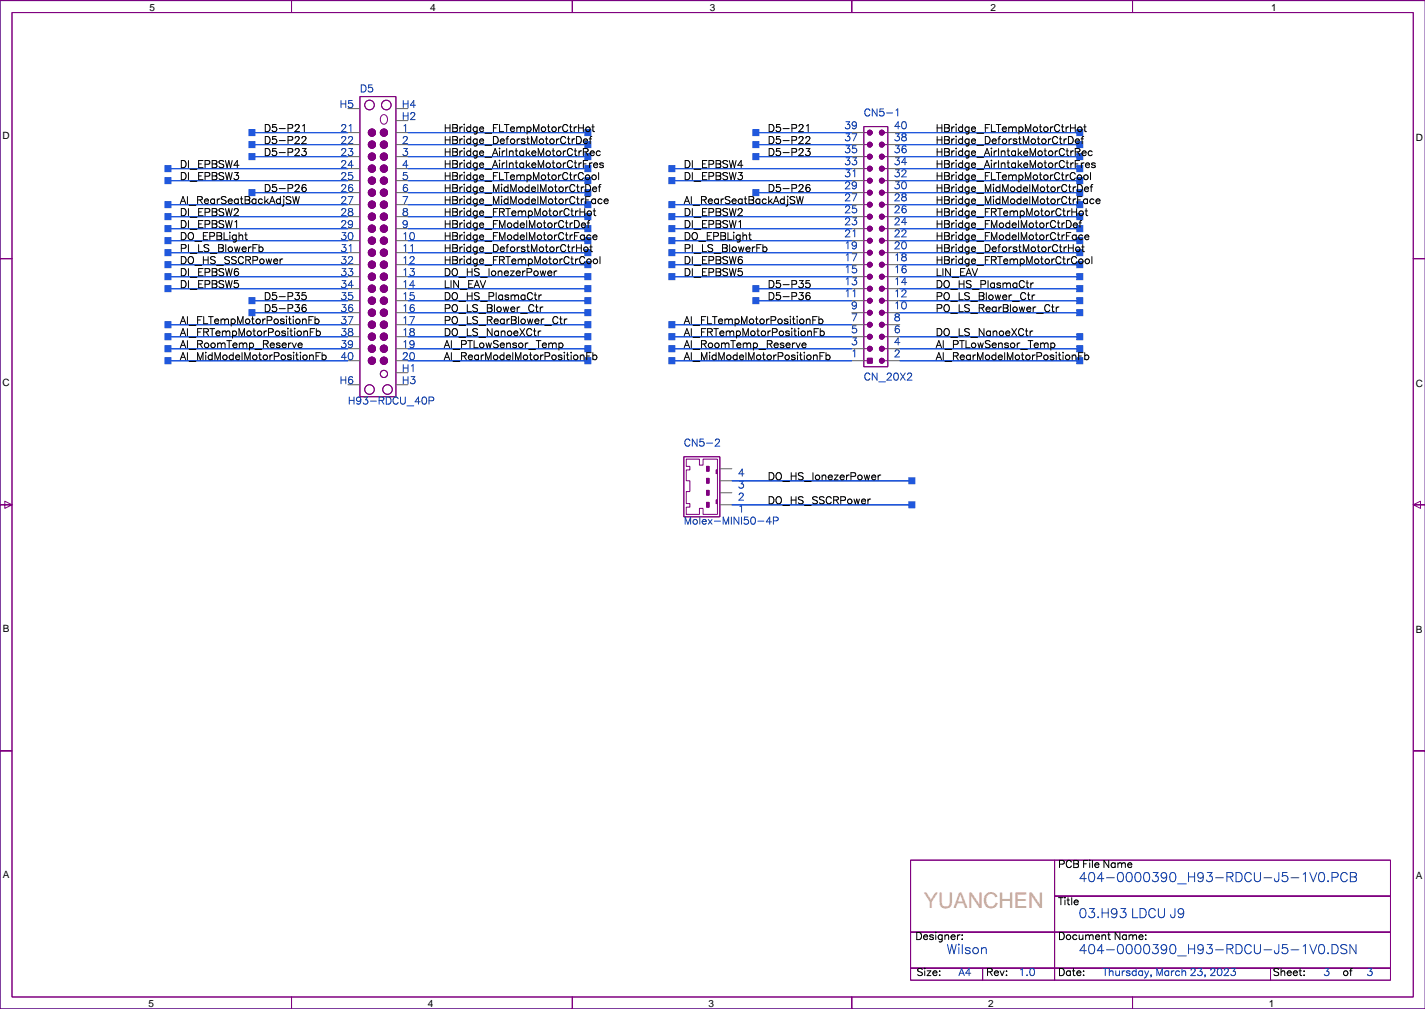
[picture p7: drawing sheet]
<svg xmlns="http://www.w3.org/2000/svg" width="302mm" height="213mm" viewBox="0 0 302 213" stroke-linecap="round" stroke-linejoin="round" font-family="sans-serif">
<path d="M301.7 .1h-301.7v213.3h301.7" fill="none" stroke="#000080" stroke-width=".21"/>
<g fill="none" stroke="#800080" stroke-width=".21">
<path d="M2.5 2.7h296.6v208.2h-296.6zM301.7 .1h-62v2.6v-2.6h-59.4v2.6v-2.6h-59.2v2.6v-2.6h-59.4v2.6v-2.6h-61.7v54.6h2.5h-2.5v52.1h2.5l-1.5 .7v-1.5l1.5 .8h-2.5v52h2.5h-2.5v54.6h61.7v-2.5v2.5h59.4v-2.5v2.5h59.2v-2.5v2.5h59.4v-2.5v2.5h62M76.2 20.4h7.6v63.5h-7.6zM80.8 24.5a.8 .8 0 0 1 1 0 .8 .8 0 0 1 .2 .9 .78 .78 0 0 1-.9 .9 .78 .78 0 0 1-.6-1zM182.8 26.8h5.1v50.8h-5.1zM182.8 28.1h.8M182.8 30.6h.8M182.8 33.1h.8M182.8 35.7h.8M182.8 38.2h.8M187.2 28.1h.7M187.2 30.6h.7"/>
<path d="M187.2 33.1h.7M187.2 35.7h.7M187.2 38.2h.7M182.8 40.8h.8M182.8 43.3h.8M182.8 45.8h.8M182.8 48.4h.8M182.8 50.9h.8M182.8 58.5h.8M182.8 56h.8M182.8 53.4h.8M187.2 40.8h.7"/>
<path d="M187.2 43.3h.7M187.2 45.8h.7M187.2 48.4h.7M187.2 50.9h.7M187.2 58.5h.7M187.2 56h.7M187.2 53.4h.7M301.7 54.7h-2.6h2.6M182.8 76.3h.8M182.8 73.8h.8M182.8 71.2h.8M182.8 68.7h.8"/>
<path d="M182.8 66.1h.8M182.8 63.6h.8M182.8 61.1h.8M183.6 75.8h1v1h-1zM187.2 76.3h.7M187.2 73.8h.7M187.2 71.2h.7M187.2 68.7h.7M187.2 66.1h.7M187.2 63.6h.7M187.2 61.1h.7M144.7 96.6h7.7v12.7h-7.7z"/>
<path d="M145.3 97.1h2.7v1.3h.8v-1.3h3.1v11.7h-3.1v-1.3h-.8v1.3h-2.7v-1.5h.7v-.8h-.7v-2.5h.7v-2.3h-.7v-2.3h.7v-.8h-.7zM149.6 98.6h.5v1.1h-.5zM151.6 99.4h.3v.8h-.3zM149.6 101.2h.5v1h-.5zM149.6 103.7h.5v1h-.5zM149.6 106.3h.5v1h-.5zM151.6 105.8h.3v.7h-.3zM299.1 106.8l1.6-.8v1.5l-1.6-.7h2.6zM301.7 158.8h-2.6h2.6M192.7 181.9h30.5v15.3h-30.5zM192.7 197.2h30.5v7.6h-30.5zM223.2 189.6h71.1v7.6h-71.1z"/>
<path d="M223.2 197.2h71.1v7.6h-71.1zM223.2 181.9h71.1v7.7h-71.1zM192.7 204.8h15.3v2.5h-15.3zM208 204.8h15.2v2.5h-15.2zM223.2 204.8h45.7v2.5h-45.7zM268.9 204.8h25.4v2.5h-25.4z"/>
<circle cx="78.2" cy="22.2" r="1.02"/>
<circle cx="78.7" cy="28.1" r=".76"/>
<circle cx="78.7" cy="35.7" r=".76"/>
<circle cx="78.7" cy="38.2" r=".76"/>
<circle cx="78.7" cy="33.1" r=".76"/>
<circle cx="78.7" cy="30.6" r=".76"/>
<circle cx="81.3" cy="28.1" r=".76"/>
<circle cx="81.3" cy="35.7" r=".76"/>
<circle cx="81.3" cy="38.2" r=".76"/>
<circle cx="81.3" cy="33.1" r=".76"/>
<circle cx="81.3" cy="30.6" r=".76"/>
<circle cx="81.8" cy="22.2" r="1.02"/>
<circle cx="184.1" cy="30.6" r=".51"/>
<circle cx="184.1" cy="38.2" r=".51"/>
<circle cx="184.1" cy="35.7" r=".51"/>
<circle cx="184.1" cy="33.1" r=".51"/>
<circle cx="184.1" cy="28.1" r=".51"/>
<circle cx="186.6" cy="30.6" r=".51"/>
<circle cx="186.6" cy="38.2" r=".51"/>
<circle cx="186.6" cy="35.7" r=".51"/>
<circle cx="186.6" cy="33.1" r=".51"/>
<circle cx="186.6" cy="28.1" r=".51"/>
<circle cx="78.7" cy="40.7" r=".76"/>
<circle cx="78.7" cy="48.4" r=".76"/>
<circle cx="78.7" cy="43.3" r=".76"/>
<circle cx="78.7" cy="50.9" r=".76"/>
<circle cx="78.7" cy="56" r=".76"/>
<circle cx="78.7" cy="58.5" r=".76"/>
<circle cx="78.7" cy="53.4" r=".76"/>
<circle cx="78.7" cy="45.8" r=".76"/>
<circle cx="81.3" cy="40.7" r=".76"/>
<circle cx="81.3" cy="43.3" r=".76"/>
<circle cx="81.3" cy="50.9" r=".76"/>
<circle cx="81.3" cy="48.4" r=".76"/>
<circle cx="81.3" cy="56" r=".76"/>
<circle cx="81.3" cy="45.8" r=".76"/>
<circle cx="81.3" cy="53.4" r=".76"/>
<circle cx="81.3" cy="58.5" r=".76"/>
<circle cx="184.1" cy="58.5" r=".51"/>
<circle cx="184.1" cy="50.9" r=".51"/>
<circle cx="184.1" cy="43.3" r=".51"/>
<circle cx="184.1" cy="48.4" r=".51"/>
<circle cx="184.1" cy="40.7" r=".51"/>
<circle cx="184.1" cy="56" r=".51"/>
<circle cx="184.1" cy="53.4" r=".51"/>
<circle cx="184.1" cy="45.8" r=".51"/>
<circle cx="186.6" cy="58.5" r=".51"/>
<circle cx="186.6" cy="50.9" r=".51"/>
<circle cx="186.6" cy="43.3" r=".51"/>
<circle cx="186.6" cy="48.4" r=".51"/>
<circle cx="186.6" cy="56" r=".51"/>
<circle cx="186.6" cy="40.7" r=".51"/>
<circle cx="186.6" cy="53.4" r=".51"/>
<circle cx="186.6" cy="45.8" r=".51"/>
<circle cx="78.7" cy="76.3" r=".76"/>
<circle cx="78.7" cy="68.7" r=".76"/>
<circle cx="78.7" cy="71.2" r=".76"/>
<circle cx="78.7" cy="63.6" r=".76"/>
<circle cx="78.7" cy="73.8" r=".76"/>
<circle cx="78.7" cy="66.1" r=".76"/>
<circle cx="78.7" cy="61.1" r=".76"/>
<circle cx="81.3" cy="76.3" r=".76"/>
<circle cx="81.3" cy="68.7" r=".76"/>
<circle cx="81.3" cy="63.6" r=".76"/>
<circle cx="81.3" cy="71.2" r=".76"/>
<circle cx="81.3" cy="79.1" r=".76"/>
<circle cx="81.3" cy="73.8" r=".76"/>
<circle cx="81.3" cy="61.1" r=".76"/>
<circle cx="81.3" cy="66.1" r=".76"/>
<circle cx="184.1" cy="71.2" r=".51"/>
<circle cx="184.1" cy="73.8" r=".51"/>
<circle cx="184.1" cy="66.1" r=".51"/>
<circle cx="184.1" cy="68.7" r=".51"/>
<circle cx="184.1" cy="61.1" r=".51"/>
<circle cx="184.1" cy="63.6" r=".51"/>
<circle cx="186.6" cy="71.2" r=".51"/>
<circle cx="186.6" cy="66.1" r=".51"/>
<circle cx="186.6" cy="73.8" r=".51"/>
<circle cx="186.6" cy="61.1" r=".51"/>
<circle cx="186.6" cy="68.7" r=".51"/>
<circle cx="186.6" cy="76.3" r=".51"/>
<circle cx="186.6" cy="63.6" r=".51"/>
<circle cx="78.2" cy="82.4" r="1.02"/>
<circle cx="82" cy="82.4" r="1.02"/>
</g>
<g fill="#800080" stroke="#800080" stroke-width=".21">
<path d="M183.6 75.8h1v1h-1z" fill-rule="evenodd"/>
<path d="M149.6 98.6h.5v1.1h-.5z" fill-rule="evenodd"/>
<path d="M149.6 101.2h.5v1h-.5z" fill-rule="evenodd"/>
<path d="M149.6 103.7h.5v1h-.5z" fill-rule="evenodd"/>
<path d="M149.6 106.3h.5v1h-.5z" fill-rule="evenodd"/>
<circle cx="186.6" cy="28.1" r=".51"/>
<circle cx="184.1" cy="28.1" r=".51"/>
<circle cx="186.6" cy="48.4" r=".51"/>
<circle cx="186.6" cy="40.7" r=".51"/>
<circle cx="186.6" cy="30.6" r=".51"/>
<circle cx="186.6" cy="33.1" r=".51"/>
<circle cx="186.6" cy="35.7" r=".51"/>
<circle cx="186.6" cy="45.8" r=".51"/>
<circle cx="186.6" cy="50.9" r=".51"/>
<circle cx="186.6" cy="43.3" r=".51"/>
<circle cx="186.6" cy="38.2" r=".51"/>
<circle cx="184.1" cy="48.4" r=".51"/>
<circle cx="184.1" cy="40.7" r=".51"/>
<circle cx="184.1" cy="30.6" r=".51"/>
<circle cx="184.1" cy="33.1" r=".51"/>
<circle cx="184.1" cy="35.7" r=".51"/>
<circle cx="184.1" cy="45.8" r=".51"/>
<circle cx="184.1" cy="50.9" r=".51"/>
<circle cx="184.1" cy="43.3" r=".51"/>
<circle cx="184.1" cy="38.2" r=".51"/>
<circle cx="186.6" cy="76.3" r=".51"/>
<circle cx="186.6" cy="61.1" r=".51"/>
<circle cx="186.6" cy="68.7" r=".51"/>
<circle cx="186.6" cy="58.5" r=".51"/>
<circle cx="186.6" cy="71.2" r=".51"/>
<circle cx="186.6" cy="66.1" r=".51"/>
<circle cx="186.6" cy="63.6" r=".51"/>
<circle cx="186.6" cy="53.4" r=".51"/>
<circle cx="186.6" cy="73.8" r=".51"/>
<circle cx="186.6" cy="56" r=".51"/>
<circle cx="184.1" cy="61.1" r=".51"/>
<circle cx="184.1" cy="68.7" r=".51"/>
<circle cx="184.1" cy="58.5" r=".51"/>
<circle cx="184.1" cy="71.2" r=".51"/>
<circle cx="184.1" cy="66.1" r=".51"/>
<circle cx="184.1" cy="63.6" r=".51"/>
<circle cx="184.1" cy="53.4" r=".51"/>
<circle cx="184.1" cy="73.8" r=".51"/>
<circle cx="184.1" cy="56" r=".51"/>
<circle cx="78.7" cy="76.3" r=".76"/>
<circle cx="81.3" cy="76.3" r=".76"/>
<circle cx="78.7" cy="73.8" r=".76"/>
<circle cx="81.3" cy="73.8" r=".76"/>
<circle cx="78.7" cy="71.2" r=".76"/>
<circle cx="81.3" cy="71.2" r=".76"/>
<circle cx="78.7" cy="68.7" r=".76"/>
<circle cx="81.3" cy="68.7" r=".76"/>
<circle cx="78.7" cy="48.4" r=".76"/>
<circle cx="78.7" cy="28.1" r=".76"/>
<circle cx="81.3" cy="28.1" r=".76"/>
<circle cx="81.3" cy="48.4" r=".76"/>
<circle cx="81.3" cy="40.7" r=".76"/>
<circle cx="78.7" cy="53.4" r=".76"/>
<circle cx="78.7" cy="30.6" r=".76"/>
<circle cx="78.7" cy="35.7" r=".76"/>
<circle cx="81.3" cy="53.4" r=".76"/>
<circle cx="81.3" cy="56" r=".76"/>
<circle cx="78.7" cy="43.3" r=".76"/>
<circle cx="81.3" cy="43.3" r=".76"/>
<circle cx="81.3" cy="45.8" r=".76"/>
<circle cx="78.7" cy="40.7" r=".76"/>
<circle cx="78.7" cy="50.9" r=".76"/>
<circle cx="78.7" cy="45.8" r=".76"/>
<circle cx="78.7" cy="33.1" r=".76"/>
<circle cx="78.7" cy="61.1" r=".76"/>
<circle cx="78.7" cy="38.2" r=".76"/>
<circle cx="81.3" cy="38.2" r=".76"/>
<circle cx="81.3" cy="35.7" r=".76"/>
<circle cx="81.3" cy="30.6" r=".76"/>
<circle cx="81.3" cy="33.1" r=".76"/>
<circle cx="78.7" cy="63.6" r=".76"/>
<circle cx="78.7" cy="56" r=".76"/>
<circle cx="78.7" cy="66.1" r=".76"/>
<circle cx="81.3" cy="61.1" r=".76"/>
<circle cx="78.7" cy="58.5" r=".76"/>
<circle cx="81.3" cy="66.1" r=".76"/>
<circle cx="81.3" cy="58.5" r=".76"/>
<circle cx="81.3" cy="63.6" r=".76"/>
<circle cx="81.3" cy="50.9" r=".76"/>
</g>
<g fill="none" stroke="#606060" stroke-width=".21">
<path d="M73.6 38.2h2.6M73.6 35.7h2.6M73.6 33.1h2.6M73.6 30.6h2.6M73.6 28.1h2.6M73.6 23h2.6M83.8 38.2h2.5M83.8 35.7h2.5M83.8 33.1h2.5M83.8 30.6h2.5M83.8 28.1h2.5M83.8 23h2.5"/>
<path d="M83.8 25.5h2.5M180.3 38.2h2.5M180.3 35.7h2.5M180.3 33.1h2.5M180.3 30.6h2.5M180.3 28.1h2.5M187.9 38.2h2.6M187.9 35.7h2.6M187.9 33.1h2.6M187.9 30.6h2.6M187.9 28.1h2.6M73.6 58.5h2.6"/>
<path d="M73.6 56h2.6M73.6 53.4h2.6M73.6 50.9h2.6M73.6 48.4h2.6M73.6 45.8h2.6M73.6 43.3h2.6M73.6 40.8h2.6M83.8 58.5h2.5M83.8 56h2.5M83.8 53.4h2.5M83.8 50.9h2.5M83.8 48.4h2.5"/>
<path d="M83.8 45.8h2.5M83.8 43.3h2.5M83.8 40.8h2.5M180.3 58.5h2.5M180.3 56h2.5M180.3 53.4h2.5M180.3 50.9h2.5M180.3 48.4h2.5M180.3 45.8h2.5M180.3 43.3h2.5M180.3 40.8h2.5M187.9 58.5h2.6"/>
<path d="M187.9 56h2.6M187.9 53.4h2.6M187.9 50.9h2.6M187.9 48.4h2.6M187.9 45.8h2.6M187.9 43.3h2.6M187.9 40.8h2.6M73.6 76.3h2.6M73.6 73.8h2.6M73.6 71.2h2.6M73.6 68.7h2.6M73.6 66.1h2.6"/>
<path d="M73.6 63.6h2.6M73.6 61.1h2.6M83.8 76.3h2.5M83.8 73.8h2.5M83.8 71.2h2.5M83.8 68.7h2.5M83.8 66.1h2.5M83.8 63.6h2.5M83.8 61.1h2.5M83.8 78.8h2.5M180.3 76.3h2.5M180.3 73.8h2.5"/>
<path d="M180.3 71.2h2.5M180.3 68.7h2.5M180.3 66.1h2.5M180.3 63.6h2.5M180.3 61.1h2.5M187.9 76.3h2.6M187.9 73.8h2.6M187.9 71.2h2.6M187.9 68.7h2.6M187.9 66.1h2.6M187.9 63.6h2.6M187.9 61.1h2.6"/>
<path d="M73.6 81.4h2.6M83.8 81.4h2.5M152.4 99.2h2.5M152.4 106.8h2.5M152.4 104.2h2.5M152.4 101.7h2.5"/>
</g>
<g fill="#2058dd" stroke="#2058dd" stroke-width=".21">
<path d="M35.6 56h38z" fill-rule="evenodd"/>
<path d="M34.9 55.4h1.3v1.2h-1.3z" fill-rule="evenodd"/>
<path d="M154.9 106.8h38.1z" fill-rule="evenodd"/>
<path d="M192.4 106.1h1.2v1.3h-1.2z" fill-rule="evenodd"/>
<path d="M86.3 58.5h38.1z" fill-rule="evenodd"/>
<path d="M123.8 57.9h1.3v1.3h-1.3z" fill-rule="evenodd"/>
<path d="M154.9 101.7h38.1z" fill-rule="evenodd"/>
<path d="M192.4 101.1h1.2v1.2h-1.2z" fill-rule="evenodd"/>
<path d="M86.3 45.8h38.1z" fill-rule="evenodd"/>
<path d="M123.8 45.2h1.3v1.3h-1.3z" fill-rule="evenodd"/>
<path d="M190.5 45.8h38z" fill-rule="evenodd"/>
<path d="M227.9 45.2h1.3v1.3h-1.3z" fill-rule="evenodd"/>
<path d="M86.3 56h38.1z" fill-rule="evenodd"/>
<path d="M123.8 55.4h1.3v1.2h-1.3z" fill-rule="evenodd"/>
<path d="M190.5 56h38z" fill-rule="evenodd"/>
<path d="M227.9 55.4h1.3v1.2h-1.3z" fill-rule="evenodd"/>
<path d="M86.3 53.4h38.1z" fill-rule="evenodd"/>
<path d="M123.8 52.8h1.3v1.3h-1.3z" fill-rule="evenodd"/>
<path d="M190.5 53.4h38z" fill-rule="evenodd"/>
<path d="M227.9 52.8h1.3v1.3h-1.3z" fill-rule="evenodd"/>
<path d="M35.6 68.7h38z" fill-rule="evenodd"/>
<path d="M34.9 68h1.3v1.3h-1.3z" fill-rule="evenodd"/>
<path d="M142.2 68.7h38.1z" fill-rule="evenodd"/>
<path d="M141.6 68h1.2v1.3h-1.2z" fill-rule="evenodd"/>
<path d="M86.3 48.4h38.1z" fill-rule="evenodd"/>
<path d="M123.8 47.7h1.3v1.3h-1.3z" fill-rule="evenodd"/>
<path d="M190.5 48.4h38z" fill-rule="evenodd"/>
<path d="M227.9 47.7h1.3v1.3h-1.3z" fill-rule="evenodd"/>
<path d="M86.3 35.7h38.1z" fill-rule="evenodd"/>
<path d="M123.8 35h1.3v1.3h-1.3z" fill-rule="evenodd"/>
<path d="M190.5 35.7h38z" fill-rule="evenodd"/>
<path d="M227.9 35h1.3v1.3h-1.3z" fill-rule="evenodd"/>
<path d="M86.3 43.3h38.1z" fill-rule="evenodd"/>
<path d="M123.8 42.7h1.3v1.2h-1.3z" fill-rule="evenodd"/>
<path d="M190.5 43.3h38z" fill-rule="evenodd"/>
<path d="M227.9 42.7h1.3v1.2h-1.3z" fill-rule="evenodd"/>
<path d="M35.6 48.4h38z" fill-rule="evenodd"/>
<path d="M34.9 47.7h1.3v1.3h-1.3z" fill-rule="evenodd"/>
<path d="M142.2 48.4h38.1z" fill-rule="evenodd"/>
<path d="M141.6 47.7h1.2v1.3h-1.2z" fill-rule="evenodd"/>
<path d="M86.3 50.9h38.1z" fill-rule="evenodd"/>
<path d="M123.8 50.3h1.3v1.2h-1.3z" fill-rule="evenodd"/>
<path d="M190.5 50.9h38z" fill-rule="evenodd"/>
<path d="M227.9 50.3h1.3v1.2h-1.3z" fill-rule="evenodd"/>
<path d="M86.3 40.8h38.1z" fill-rule="evenodd"/>
<path d="M123.8 40.1h1.3v1.3h-1.3z" fill-rule="evenodd"/>
<path d="M190.5 40.8h38z" fill-rule="evenodd"/>
<path d="M227.9 40.1h1.3v1.3h-1.3z" fill-rule="evenodd"/>
<path d="M35.6 53.4h38z" fill-rule="evenodd"/>
<path d="M34.9 52.8h1.3v1.3h-1.3z" fill-rule="evenodd"/>
<path d="M142.2 53.4h38.1z" fill-rule="evenodd"/>
<path d="M141.6 52.8h1.2v1.3h-1.2z" fill-rule="evenodd"/>
<path d="M86.3 73.8h38.1z" fill-rule="evenodd"/>
<path d="M123.8 73.1h1.3v1.3h-1.3z" fill-rule="evenodd"/>
<path d="M190.5 73.8h38z" fill-rule="evenodd"/>
<path d="M227.9 73.1h1.3v1.3h-1.3z" fill-rule="evenodd"/>
<path d="M86.3 30.6h38.1z" fill-rule="evenodd"/>
<path d="M123.8 30h1.3v1.2h-1.3z" fill-rule="evenodd"/>
<path d="M190.5 30.6h38z" fill-rule="evenodd"/>
<path d="M227.9 30h1.3v1.2h-1.3z" fill-rule="evenodd"/>
<path d="M53.3 66.1h20.3z" fill-rule="evenodd"/>
<path d="M52.7 65.5h1.3v1.3h-1.3z" fill-rule="evenodd"/>
<path d="M160 63.6h20.3z" fill-rule="evenodd"/>
<path d="M159.3 63h1.3v1.2h-1.3z" fill-rule="evenodd"/>
<path d="M86.3 71.2h38.1z" fill-rule="evenodd"/>
<path d="M123.8 70.6h1.3v1.3h-1.3z" fill-rule="evenodd"/>
<path d="M190.5 71.2h38z" fill-rule="evenodd"/>
<path d="M227.9 70.6h1.3v1.3h-1.3z" fill-rule="evenodd"/>
<path d="M86.3 66.1h38.1z" fill-rule="evenodd"/>
<path d="M123.8 65.5h1.3v1.3h-1.3z" fill-rule="evenodd"/>
<path d="M190.5 63.6h38z" fill-rule="evenodd"/>
<path d="M227.9 63h1.3v1.2h-1.3z" fill-rule="evenodd"/>
<path d="M86.3 68.7h38.1z" fill-rule="evenodd"/>
<path d="M123.8 68h1.3v1.3h-1.3z" fill-rule="evenodd"/>
<path d="M190.5 66.1h38z" fill-rule="evenodd"/>
<path d="M227.9 65.5h1.3v1.3h-1.3z" fill-rule="evenodd"/>
<path d="M86.3 61.1h38.1z" fill-rule="evenodd"/>
<path d="M123.8 60.4h1.3v1.3h-1.3z" fill-rule="evenodd"/>
<path d="M190.5 58.5h38z" fill-rule="evenodd"/>
<path d="M227.9 57.9h1.3v1.3h-1.3z" fill-rule="evenodd"/>
<path d="M86.3 76.3h38.1z" fill-rule="evenodd"/>
<path d="M123.8 75.7h1.3v1.2h-1.3z" fill-rule="evenodd"/>
<path d="M190.5 76.3h38z" fill-rule="evenodd"/>
<path d="M227.9 75.7h1.3v1.2h-1.3z" fill-rule="evenodd"/>
<path d="M35.6 58.5h38z" fill-rule="evenodd"/>
<path d="M34.9 57.9h1.3v1.3h-1.3z" fill-rule="evenodd"/>
<path d="M142.2 56h38.1z" fill-rule="evenodd"/>
<path d="M141.6 55.4h1.2v1.2h-1.2z" fill-rule="evenodd"/>
<path d="M86.3 38.2h38.1z" fill-rule="evenodd"/>
<path d="M123.8 37.6h1.3v1.2h-1.3z" fill-rule="evenodd"/>
<path d="M190.5 38.2h38z" fill-rule="evenodd"/>
<path d="M227.9 37.6h1.3v1.2h-1.3z" fill-rule="evenodd"/>
<path d="M53.3 63.6h20.3z" fill-rule="evenodd"/>
<path d="M52.7 63h1.3v1.2h-1.3z" fill-rule="evenodd"/>
<path d="M160 61.1h20.3z" fill-rule="evenodd"/>
<path d="M159.3 60.4h1.3v1.3h-1.3z" fill-rule="evenodd"/>
<path d="M35.6 35.7h38z" fill-rule="evenodd"/>
<path d="M34.9 35h1.3v1.3h-1.3z" fill-rule="evenodd"/>
<path d="M142.2 35.7h38.1z" fill-rule="evenodd"/>
<path d="M141.6 35h1.2v1.3h-1.2z" fill-rule="evenodd"/>
<path d="M35.6 61.1h38z" fill-rule="evenodd"/>
<path d="M34.9 60.4h1.3v1.3h-1.3z" fill-rule="evenodd"/>
<path d="M142.2 58.5h38.1z" fill-rule="evenodd"/>
<path d="M141.6 57.9h1.2v1.3h-1.2z" fill-rule="evenodd"/>
<path d="M53.3 33.1h20.3z" fill-rule="evenodd"/>
<path d="M52.7 32.5h1.3v1.3h-1.3z" fill-rule="evenodd"/>
<path d="M160 33.1h20.3z" fill-rule="evenodd"/>
<path d="M159.3 32.5h1.3v1.3h-1.3z" fill-rule="evenodd"/>
<path d="M53.3 30.6h20.3z" fill-rule="evenodd"/>
<path d="M52.7 30h1.3v1.2h-1.3z" fill-rule="evenodd"/>
<path d="M160 30.6h20.3z" fill-rule="evenodd"/>
<path d="M159.3 30h1.3v1.2h-1.3z" fill-rule="evenodd"/>
<path d="M86.3 28.1h38.1z" fill-rule="evenodd"/>
<path d="M123.8 27.4h1.3v1.3h-1.3z" fill-rule="evenodd"/>
<path d="M190.5 28.1h38z" fill-rule="evenodd"/>
<path d="M227.9 27.4h1.3v1.3h-1.3z" fill-rule="evenodd"/>
<path d="M53.3 40.8h20.3z" fill-rule="evenodd"/>
<path d="M52.7 40.1h1.3v1.3h-1.3z" fill-rule="evenodd"/>
<path d="M160 40.8h20.3z" fill-rule="evenodd"/>
<path d="M159.3 40.1h1.3v1.3h-1.3z" fill-rule="evenodd"/>
<path d="M35.6 76.3h38z" fill-rule="evenodd"/>
<path d="M34.9 75.7h1.3v1.2h-1.3z" fill-rule="evenodd"/>
<path d="M142.2 76.3h38.1z" fill-rule="evenodd"/>
<path d="M141.6 75.7h1.2v1.2h-1.2z" fill-rule="evenodd"/>
<path d="M35.6 73.8h38z" fill-rule="evenodd"/>
<path d="M34.9 73.1h1.3v1.3h-1.3z" fill-rule="evenodd"/>
<path d="M142.2 73.8h38.1z" fill-rule="evenodd"/>
<path d="M141.6 73.1h1.2v1.3h-1.2z" fill-rule="evenodd"/>
<path d="M35.6 43.3h38z" fill-rule="evenodd"/>
<path d="M34.9 42.7h1.3v1.2h-1.3z" fill-rule="evenodd"/>
<path d="M142.2 43.3h38.1z" fill-rule="evenodd"/>
<path d="M141.6 42.7h1.2v1.2h-1.2z" fill-rule="evenodd"/>
<path d="M86.3 33.1h38.1z" fill-rule="evenodd"/>
<path d="M123.8 32.5h1.3v1.3h-1.3z" fill-rule="evenodd"/>
<path d="M190.5 33.1h38z" fill-rule="evenodd"/>
<path d="M227.9 32.5h1.3v1.3h-1.3z" fill-rule="evenodd"/>
<path d="M86.3 63.6h38.1z" fill-rule="evenodd"/>
<path d="M123.8 63h1.3v1.2h-1.3z" fill-rule="evenodd"/>
<path d="M190.5 61.1h38z" fill-rule="evenodd"/>
<path d="M227.9 60.4h1.3v1.3h-1.3z" fill-rule="evenodd"/>
<path d="M35.6 50.9h38z" fill-rule="evenodd"/>
<path d="M34.9 50.3h1.3v1.2h-1.3z" fill-rule="evenodd"/>
<path d="M142.2 50.9h38.1z" fill-rule="evenodd"/>
<path d="M141.6 50.3h1.2v1.2h-1.2z" fill-rule="evenodd"/>
<path d="M35.6 71.2h38z" fill-rule="evenodd"/>
<path d="M34.9 70.6h1.3v1.3h-1.3z" fill-rule="evenodd"/>
<path d="M142.2 71.2h38.1z" fill-rule="evenodd"/>
<path d="M141.6 70.6h1.2v1.3h-1.2z" fill-rule="evenodd"/>
<path d="M35.6 45.8h38z" fill-rule="evenodd"/>
<path d="M34.9 45.2h1.3v1.3h-1.3z" fill-rule="evenodd"/>
<path d="M142.2 45.8h38.1z" fill-rule="evenodd"/>
<path d="M141.6 45.2h1.2v1.3h-1.2z" fill-rule="evenodd"/>
<path d="M35.6 38.2h38z" fill-rule="evenodd"/>
<path d="M34.9 37.6h1.3v1.2h-1.3z" fill-rule="evenodd"/>
<path d="M142.2 38.2h38.1z" fill-rule="evenodd"/>
<path d="M141.6 37.6h1.2v1.2h-1.2z" fill-rule="evenodd"/>
<path d="M53.3 28.1h20.3z" fill-rule="evenodd"/>
<path d="M52.7 27.4h1.3v1.3h-1.3z" fill-rule="evenodd"/>
<path d="M160 28.1h20.3z" fill-rule="evenodd"/>
<path d="M159.3 27.4h1.3v1.3h-1.3z" fill-rule="evenodd"/>
</g>
<g fill="none" stroke="#2058dd" stroke-width=".21">
<path d="M35.6 35.7h38M35.6 38.2h38M53.3 30.6h20.3M53.3 33.1h20.3M53.3 28.1h20.3M86.3 35.7h38.1M86.3 30.6h38.1M86.3 38.2h38.1M86.3 33.1h38.1M86.3 28.1h38.1M142.2 35.7h38.1M142.2 38.2h38.1"/>
<path d="M160 30.6h20.3M160 33.1h20.3M160 28.1h20.3M190.5 35.7h38M190.5 30.6h38M190.5 38.2h38M190.5 33.1h38M190.5 28.1h38M35.6 56h38M35.6 58.5h38M35.6 45.8h38M35.6 53.4h38"/>
<path d="M35.6 48.4h38M35.6 43.3h38M35.6 50.9h38M53.3 40.8h20.3M86.3 56h38.1M86.3 58.5h38.1M86.3 45.8h38.1M86.3 53.4h38.1M86.3 48.4h38.1M86.3 43.3h38.1M86.3 50.9h38.1M86.3 40.8h38.1"/>
<path d="M142.2 56h38.1M142.2 58.5h38.1M142.2 45.8h38.1M142.2 53.4h38.1M142.2 48.4h38.1M142.2 43.3h38.1M142.2 50.9h38.1M160 40.8h20.3M190.5 56h38M190.5 58.5h38M190.5 45.8h38M190.5 53.4h38"/>
<path d="M190.5 48.4h38M190.5 43.3h38M190.5 50.9h38M190.5 40.8h38M35.6 68.7h38M35.6 73.8h38M35.6 71.2h38M35.6 61.1h38M35.6 76.3h38M53.3 66.1h20.3M53.3 63.6h20.3M86.3 68.7h38.1"/>
<path d="M86.3 73.8h38.1M86.3 66.1h38.1M86.3 63.6h38.1M86.3 71.2h38.1M86.3 61.1h38.1M86.3 76.3h38.1M142.2 68.7h38.1M142.2 73.8h38.1M142.2 71.2h38.1M142.2 76.3h38.1M160 63.6h20.3M160 61.1h20.3"/>
<path d="M190.5 73.8h38M190.5 66.1h38M190.5 63.6h38M190.5 71.2h38M190.5 61.1h38M190.5 76.3h38M154.9 106.8h38.1M154.9 101.7h38.1"/>
</g>
<text font-size="4.5" fill="#ffad5b" x="195.5" y="192.1">YUANCHEN</text>
<g font-size="2.8" fill="#1741a1">
<text x="228.3" y="185.9">404-0000390_H93-RDCU-J5-1V0.PCB</text>
<text x="228.3" y="193.6">03.H93 LDCU J9</text>
<text x="200.4" y="201.2">Wilson</text>
<text x="228.3" y="201.2">404-0000390_H93-RDCU-J5-1V0.DSN</text>
</g>
<g font-size="2.1">
<text x="31.7" y="2.3">5</text>
<text x="91.1" y="2.3">4</text>
<text x="150.3" y="2.3">3</text>
<text x="209.7" y="2.3">2</text>
<text x="269.1" y="2.3">1</text>
<text x=".5" y="29.5">D</text>
<text x="55.9" y="29.9">D5-P22</text>
<text x="55.9" y="27.4">D5-P21</text>
<text x="94" y="29.9">HBridge_DeforstMotorCtrDef</text>
<text x="94" y="27.4">HBridge_FLTempMotorCtrHot</text>
<text x="162.5" y="29.9">D5-P22</text>
<text x="162.5" y="27.4">D5-P21</text>
<text x="198.1" y="29.9">HBridge_DeforstMotorCtrDef</text>
<text x="198.1" y="27.4">HBridge_FLTempMotorCtrHot</text>
<text x="299.7" y="29.7">D</text>
<text x="38.1" y="35">DI_EPBSW4</text>
<text x="55.9" y="32.5">D5-P23</text>
<text x="94" y="35">HBridge_AirIntakeMotorCtrFres</text>
<text x="94" y="32.5">HBridge_AirIntakeMotorCtrRec</text>
<text x="144.7" y="35">DI_EPBSW4</text>
<text x="162.5" y="32.5">D5-P23</text>
<text x="198.1" y="35">HBridge_AirIntakeMotorCtrFres</text>
<text x="198.1" y="32.5">HBridge_AirIntakeMotorCtrRec</text>
<text x="38.1" y="37.6">DI_EPBSW3</text>
<text x="55.9" y="40.1">D5-P26</text>
<text x="94" y="40.1">HBridge_MidModelMotorCtrDef</text>
<text x="94" y="37.6">HBridge_FLTempMotorCtrCool</text>
<text x="144.7" y="37.6">DI_EPBSW3</text>
<text x="162.5" y="40.1">D5-P26</text>
<text x="198.1" y="40.1">HBridge_MidModelMotorCtrDef</text>
<text x="198.1" y="37.6">HBridge_FLTempMotorCtrCool</text>
<text x="38.1" y="47.7">DI_EPBSW1</text>
<text x="38.1" y="42.6">AI_RearSeatBackAdjSW</text>
<text x="38.1" y="45.2">DI_EPBSW2</text>
<text x="94" y="45.2">HBridge_FRTempMotorCtrHot</text>
<text x="94" y="47.7">HBridge_FModelMotorCtrDef</text>
<text x="94" y="42.6">HBridge_MidModelMotorCtrFace</text>
<text x="144.7" y="47.7">DI_EPBSW1</text>
<text x="144.7" y="42.6">AI_RearSeatBackAdjSW</text>
<text x="144.7" y="45.2">DI_EPBSW2</text>
<text x="198.1" y="45.2">HBridge_FRTempMotorCtrHot</text>
<text x="198.1" y="47.7">HBridge_FModelMotorCtrDef</text>
<text x="198.1" y="42.6">HBridge_MidModelMotorCtrFace</text>
<text x="38.1" y="52.8">PI_LS_BlowerFb</text>
<text x="38.1" y="50.3">DO_EPBLight</text>
<text x="94" y="52.8">HBridge_DeforstMotorCtrHot</text>
<text x="94" y="50.3">HBridge_FModelMotorCtrFace</text>
<text x="144.7" y="52.8">PI_LS_BlowerFb</text>
<text x="144.7" y="50.3">DO_EPBLight</text>
<text x="198.1" y="52.8">HBridge_DeforstMotorCtrHot</text>
<text x="198.1" y="50.3">HBridge_FModelMotorCtrFace</text>
<text x="38.1" y="55.3">DO_HS_SSCRPower</text>
<text x="38.1" y="57.9">DI_EPBSW6</text>
<text x="94" y="57.9">DO_HS_IonezerPower</text>
<text x="94" y="55.3">HBridge_FRTempMotorCtrCool</text>
<text x="144.7" y="55.3">DI_EPBSW6</text>
<text x="144.7" y="57.9">DI_EPBSW5</text>
<text x="198.1" y="55.3">HBridge_FRTempMotorCtrCool</text>
<text x="198.1" y="57.9">LIN_EAV</text>
<text x="38.1" y="60.4">DI_EPBSW5</text>
<text x="55.9" y="65.5">D5-P36</text>
<text x="55.9" y="63">D5-P35</text>
<text x="94" y="65.5">PO_LS_Blower_Ctr</text>
<text x="94" y="60.4">LIN_EAV</text>
<text x="94" y="63">DO_HS_PlasmaCtr</text>
<text x="162.5" y="63">D5-P36</text>
<text x="162.5" y="60.4">D5-P35</text>
<text x="198.1" y="63">PO_LS_Blower_Ctr</text>
<text x="198.1" y="65.5">PO_LS_RearBlower_Ctr</text>
<text x="198.1" y="60.4">DO_HS_PlasmaCtr</text>
<text x="38.1" y="68">AI_FLTempMotorPositionFb</text>
<text x="38.1" y="70.6">AI_FRTempMotorPositionFb</text>
<text x="94" y="70.6">DO_LS_NanoeXCtr</text>
<text x="94" y="68">PO_LS_RearBlower_Ctr</text>
<text x="144.7" y="68">AI_FLTempMotorPositionFb</text>
<text x="144.7" y="70.6">AI_FRTempMotorPositionFb</text>
<text x="198.1" y="70.6">DO_LS_NanoeXCtr</text>
<text x="38.1" y="75.6">AI_MidModelMotorPositionFb</text>
<text x="38.1" y="73.1">AI_RoomTemp_Reserve</text>
<text x="94" y="73.1">AI_PTLowSensor_Temp</text>
<text x="94" y="75.6">AI_RearModelMotorPositionFb</text>
<text x="144.7" y="75.6">AI_MidModelMotorPositionFb</text>
<text x="144.7" y="73.1">AI_RoomTemp_Reserve</text>
<text x="198.1" y="73.1">AI_PTLowSensor_Temp</text>
<text x="198.1" y="75.6">AI_RearModelMotorPositionFb</text>
<text x=".5" y="81.5">C</text>
<text x="299.7" y="81.8">C</text>
<text x="162.5" y="101">DO_HS_IonezerPower</text>
<text x="162.5" y="106.1">DO_HS_SSCRPower</text>
<text x=".6" y="133.6">B</text>
<text x="299.7" y="133.9">B</text>
<text x=".6" y="185.7">A</text>
<text x="224" y="183.1">PCB File Name</text>
<text x="299.7" y="185.9">A</text>
<text x="224" y="190.9">Title</text>
<text x="193.8" y="198.3">Designer:</text>
<text x="224" y="198.3">Document Name:</text>
<text x="194" y="205.9">Size:</text>
<text x="208.7" y="205.9">Rev:</text>
<text x="224" y="205.9">Date:</text>
<text x="269.4" y="205.9">Sheet:</text>
<text x="284.2" y="205.9">of</text>
<text x="31.4" y="213.1">5</text>
<text x="90.6" y="213.1">4</text>
<text x="150" y="213.1">3</text>
<text x="209.2" y="213.1">2</text>
<text x="268.6" y="213.1">1</text>
</g>
<g font-size="2.1" fill="#1741a1">
<text x="71.9" y="22.3">H5</text>
<text x="76.2" y="19">D5</text>
<text x="85.1" y="22.3">H4</text>
<text x="72" y="29.9">22</text>
<text x="72" y="27.4">21</text>
<text x="85.1" y="24.9">H2</text>
<text x="85.1" y="29.9">2</text>
<text x="85.1" y="27.4">1</text>
<text x="178.7" y="26.8">39</text>
<text x="178.7" y="29.3">37</text>
<text x="182.8" y="24.1">CN5-1</text>
<text x="189.2" y="26.8">40</text>
<text x="189.2" y="29.3">38</text>
<text x="72" y="35">24</text>
<text x="72" y="32.5">23</text>
<text x="85.1" y="35">4</text>
<text x="85.1" y="32.5">3</text>
<text x="178.7" y="31.9">35</text>
<text x="178.7" y="34.4">33</text>
<text x="189.2" y="31.9">36</text>
<text x="189.2" y="34.4">34</text>
<text x="72" y="40.1">26</text>
<text x="72" y="37.6">25</text>
<text x="85.1" y="40.1">6</text>
<text x="85.1" y="37.6">5</text>
<text x="178.7" y="37">31</text>
<text x="178.7" y="39.5">29</text>
<text x="189.2" y="37">32</text>
<text x="189.2" y="39.5">30</text>
<text x="72" y="47.7">29</text>
<text x="72" y="45.2">28</text>
<text x="72" y="42.6">27</text>
<text x="85.1" y="47.7">9</text>
<text x="85.1" y="45.2">8</text>
<text x="85.1" y="42.6">7</text>
<text x="178.7" y="42">27</text>
<text x="178.7" y="44.6">25</text>
<text x="178.7" y="47.1">23</text>
<text x="189.2" y="42">28</text>
<text x="189.2" y="44.6">26</text>
<text x="189.2" y="47.1">24</text>
<text x="72" y="52.8">31</text>
<text x="72" y="50.3">30</text>
<text x="85.1" y="52.8">11</text>
<text x="85.1" y="50.3">10</text>
<text x="178.7" y="49.7">21</text>
<text x="178.7" y="52.2">19</text>
<text x="189.2" y="49.7">22</text>
<text x="189.2" y="52.2">20</text>
<text x="72" y="57.9">33</text>
<text x="72" y="55.3">32</text>
<text x="85.1" y="57.9">13</text>
<text x="85.1" y="55.3">12</text>
<text x="178.7" y="54.7">17</text>
<text x="178.7" y="57.3">15</text>
<text x="178.7" y="59.8">13</text>
<text x="189.2" y="54.7">18</text>
<text x="189.2" y="57.3">16</text>
<text x="189.2" y="59.8">14</text>
<text x="72" y="65.5">36</text>
<text x="72" y="63">35</text>
<text x="72" y="60.4">34</text>
<text x="85.1" y="65.5">16</text>
<text x="85.1" y="63">15</text>
<text x="85.1" y="60.4">14</text>
<text x="178.7" y="62.4">11</text>
<text x="180.1" y="64.9">9</text>
<text x="189.2" y="62.4">12</text>
<text x="189.2" y="64.9">10</text>
<text x="72" y="70.6">38</text>
<text x="72" y="68">37</text>
<text x="85.1" y="68">17</text>
<text x="85.1" y="70.6">18</text>
<text x="180.1" y="67.4">7</text>
<text x="180.1" y="70">5</text>
<text x="189.2" y="67.4">8</text>
<text x="189.2" y="70">6</text>
<text x="72" y="75.6">40</text>
<text x="72" y="73.1">39</text>
<text x="85.1" y="75.6">20</text>
<text x="85.1" y="73.1">19</text>
<text x="180.1" y="72.5">3</text>
<text x="180.1" y="75.1">1</text>
<text x="189.2" y="72.5">4</text>
<text x="189.2" y="75.1">2</text>
<text x="71.9" y="80.7">H6</text>
<text x="85.1" y="78.2">H1</text>
<text x="85.1" y="80.7">H3</text>
<text x="182.8" y="80">CN_20X2</text>
<text x="73.6" y="85">H93-RDCU_40P</text>
<text x="144.7" y="93.9">CN5-2</text>
<text x="156.2" y="100.3">4</text>
<text x="156.2" y="102.8">3</text>
<text x="156.2" y="105.4">2</text>
<text x="156.2" y="107.9">1</text>
<text x="144.7" y="110.4">Molex-MINI50-4P</text>
<text x="202.9" y="205.9">A4</text>
<text x="215.6" y="205.9">1.0</text>
<text x="233.4" y="205.9">Thursday, March 23, 2023</text>
<text x="280.1" y="205.9">3</text>
<text x="289.2" y="205.9">3</text>
</g>
</svg>
